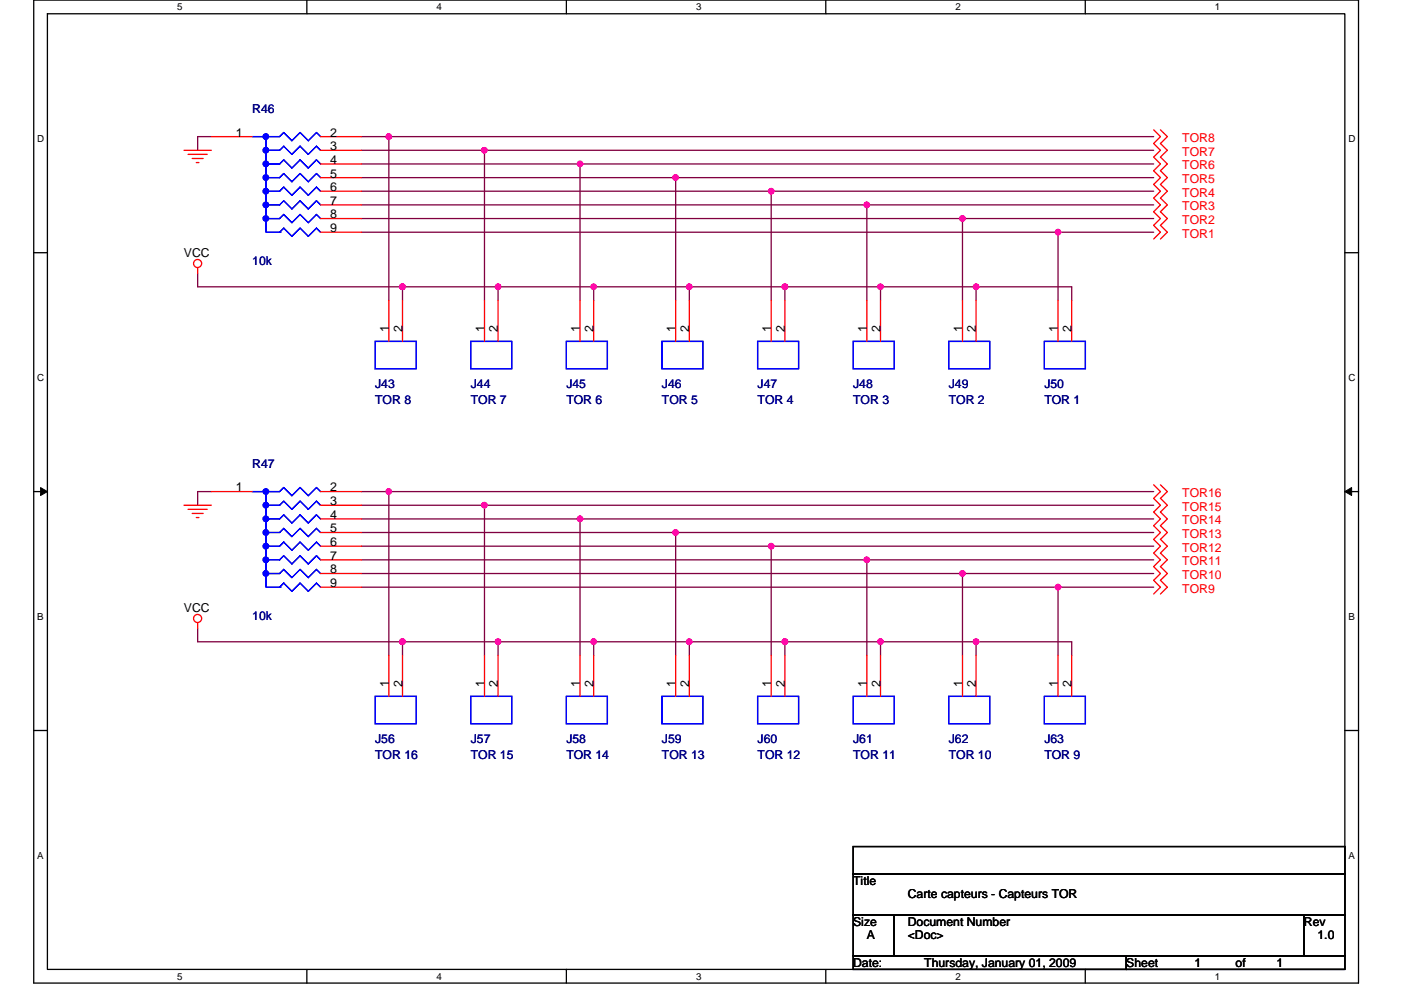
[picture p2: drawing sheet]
<svg xmlns="http://www.w3.org/2000/svg" width="297mm" height="210mm" viewBox="0 0 297 210" stroke-linecap="round" stroke-linejoin="round" font-family="sans-serif">
<path d="M7.2 0h280.8v208.5h-280.8zM10.1 2.9h275v202.7h-275z" fill="none" stroke="#000" stroke-width=".28"/>
<g fill="#fff">
<path d="M37.5 .3h1.2v2.3h-1.2z"/>
<path d="M37.5 205.9h1.2v2.3h-1.2z"/>
</g>
<path d="M65.1 0v2.9M65.1 205.6v2.9" fill="none" stroke="#000" stroke-width=".28"/>
<g fill="#fff">
<path d="M92.6 .3h1.1v2.3h-1.1z"/>
<path d="M92.6 205.9h1.1v2.3h-1.1z"/>
</g>
<path d="M120.1 0v2.9M120.1 205.6v2.9" fill="none" stroke="#000" stroke-width=".28"/>
<g fill="#fff">
<path d="M147.6 .3h1.1v2.3h-1.1z"/>
<path d="M147.6 205.9h1.1v2.3h-1.1z"/>
</g>
<path d="M175.1 0v2.9M175.1 205.6v2.9" fill="none" stroke="#000" stroke-width=".28"/>
<g fill="#fff">
<path d="M202.6 .3h1.1v2.3h-1.1z"/>
<path d="M202.6 205.9h1.1v2.3h-1.1z"/>
</g>
<path d="M230.1 0v2.9M230.1 205.6v2.9" fill="none" stroke="#000" stroke-width=".28"/>
<g fill="#fff">
<path d="M257.6 .3h1.2v2.3h-1.2z"/>
<path d="M257.6 205.9h1.2v2.3h-1.2z"/>
<path d="M7.9 28.3h1.5v2.3h-1.5z"/>
<path d="M285.9 28.3h1.5v2.3h-1.5z"/>
<path d="M7.9 78.9h1.5v2.3h-1.5z"/>
<path d="M285.9 78.9h1.5v2.3h-1.5z"/>
</g>
<path d="M7.2 53.6h2.9M285.1 53.6h2.9" fill="none" stroke="#000" stroke-width=".28"/>
<g fill="#fff">
<path d="M7.9 129.6h1.4v2.3h-1.4z"/>
<path d="M285.9 129.6h1.3v2.3h-1.3z"/>
</g>
<path d="M7.2 104.3h2.9M285.1 104.3h2.9" fill="none" stroke="#000" stroke-width=".28"/>
<path d="M8.6 103.4l1.5 .9-1.5 .8zM285.1 104.3l1.5-.9v1.7z" fill="#000" stroke="#000" stroke-width=".21"/>
<g fill="#fff">
<path d="M7.9 180.3h1.4v2.3h-1.4z"/>
<path d="M285.9 180.3h1.4v2.3h-1.4z"/>
</g>
<path d="M7.2 154.9h2.9M285.1 154.9h2.9M180.9 179.6h104.2v5.7h-104.2zM180.9 185.3h104.2v8.7h-104.2zM180.9 194h8.7v8.7h-8.7zM189.6 194h86.9v8.7h-86.9zM276.5 194h8.6v8.7h-8.6zM180.9 202.7h57.9v2.9h-57.9zM238.8 202.7h46.3v2.9h-46.3z" fill="none" stroke="#000" stroke-width=".28"/>
<g fill="none" stroke="#800040" stroke-width=".28">
<path d="M44.8 29h-2.9v2.9M76.6 31.9h26.1v31.8M76.6 29h5.8v34.7M76.6 34.8h46.4v28.9M76.6 37.7h66.7v26M82.4 29h162.2M102.7 31.9h141.9M123 34.8h121.6M143.3 37.7h101.3M41.9 57.9v2.9h43.4M76.6 46.4h127.5v17.3M76.6 49.3h147.7v14.4"/>
<path d="M76.6 43.5h107.2v20.2M76.6 40.6h86.9v23.1M163.5 40.6h81.1M183.8 43.5h60.8M204.1 46.4h40.5M224.3 49.3h20.3M85.3 60.8h20.3M85.3 60.8v2.9M105.6 60.8v2.9M105.6 60.8h20.3M125.9 60.8h20.3M125.9 60.8v2.9"/>
<path d="M146.2 60.8v2.9M146.2 60.8h20.2M166.4 60.8h20.3M166.4 60.8v2.9M186.7 60.8h20.2M186.7 60.8v2.9M206.9 60.8h20.3v2.9M206.9 60.8v2.9M44.8 104.3h-2.9v2.9M76.6 110.1h46.4v28.9M76.6 112.9h66.7v26.1M76.6 118.7h107.2v20.3"/>
<path d="M76.6 104.3h5.8v34.7M76.6 107.2h26.1v31.8M76.6 115.8h86.9v23.2M82.4 104.3h162.2M102.7 107.2h141.9M123 110.1h121.6M143.3 112.9h101.3M163.5 115.8h81.1M183.8 118.7h60.8M41.9 133.2v2.9h43.4M76.6 121.6h127.5v17.4M76.6 124.5h147.7v14.5"/>
<path d="M85.3 136.1h20.3M85.3 136.1v2.9M105.6 136.1v2.9M105.6 136.1h20.3M125.9 136.1h20.3M125.9 136.1v2.9M146.2 136.1v2.9M146.2 136.1h20.2M166.4 136.1h20.3M166.4 136.1v2.9M186.7 136.1h20.2M186.7 136.1v2.9"/>
<path d="M204.1 121.6h40.5M206.9 136.1h20.3v2.9M206.9 136.1v2.9M224.3 124.5h20.3"/>
</g>
<g fill="#f0f" stroke="#f0f" stroke-width=".28">
<circle cx="183.8" cy="43.5" r=".57"/>
<circle cx="82.4" cy="29" r=".57"/>
<circle cx="85.3" cy="60.8" r=".57"/>
<circle cx="105.6" cy="60.8" r=".57"/>
<circle cx="125.9" cy="60.8" r=".57"/>
<circle cx="166.4" cy="60.8" r=".57"/>
<circle cx="146.1" cy="60.8" r=".57"/>
<circle cx="206.9" cy="60.8" r=".57"/>
<circle cx="102.7" cy="31.9" r=".57"/>
<circle cx="123" cy="34.8" r=".57"/>
<circle cx="143.2" cy="37.7" r=".57"/>
<circle cx="163.5" cy="40.6" r=".57"/>
<circle cx="224.3" cy="49.2" r=".57"/>
<circle cx="186.7" cy="60.8" r=".57"/>
<circle cx="204" cy="46.3" r=".57"/>
<circle cx="85.3" cy="136.1" r=".57"/>
<circle cx="183.8" cy="118.7" r=".57"/>
<circle cx="105.6" cy="136.1" r=".57"/>
<circle cx="125.9" cy="136.1" r=".57"/>
<circle cx="166.4" cy="136.1" r=".57"/>
<circle cx="146.1" cy="136.1" r=".57"/>
<circle cx="206.9" cy="136.1" r=".57"/>
<circle cx="102.7" cy="107.1" r=".57"/>
<circle cx="143.2" cy="112.9" r=".57"/>
<circle cx="163.5" cy="115.8" r=".57"/>
<circle cx="224.3" cy="124.5" r=".57"/>
<circle cx="186.7" cy="136.1" r=".57"/>
<circle cx="204" cy="121.6" r=".57"/>
<circle cx="123" cy="110" r=".57"/>
<circle cx="82.4" cy="104.3" r=".57"/>
</g>
<g fill="none" stroke="#f00" stroke-width=".28">
<path d="M39 31.9h5.8M39.9 32.7h4M40.7 33.6h2.4M41.6 34.5h.6M44.8 29h8.7M68 29h8.6M68 31.9h8.6M68 34.8h8.6M68 37.7h8.6M244.6 27.5l1.4 1.5-1.4 1.4 1.4 1.5-1.4 1.4 1.4 1.5-1.4 1.4 1.4 1.5-1.4 1.4 1.4 1.5-1.4 1.4 1.4 1.5-1.4 1.4 1.4 1.5-1.4 1.4 1.4 1.5-1.4 1.4M246 27.5l1.5 1.5-1.5 1.4 1.5 1.5-1.5 1.4 1.5 1.5-1.5 1.4 1.5 1.5-1.5 1.4 1.5 1.5-1.5 1.4 1.5 1.5-1.5 1.4 1.5 1.5-1.5 1.4 1.5 1.5-1.5 1.4M41.9 56.8v1.1"/>
<path d="M68 40.6h8.6M68 43.5h8.6M68 46.4h8.6M68 49.3h8.6M82.4 63.7v8.7M85.3 63.7v8.7M102.7 63.7v8.7M105.6 63.7v8.7M123 63.7v8.7M125.9 63.7v8.7M143.3 63.7v8.7M146.2 63.7v8.7"/>
<path d="M163.5 63.7v8.7M166.4 63.7v8.7M183.8 63.7v8.7M186.7 63.7v8.7M204.1 63.7v8.7M206.9 63.7v8.7M224.3 63.7v8.7M227.2 63.7v8.7M39 107.2h5.8M39.9 108h4M40.7 108.9h2.4M41.6 109.8h.6"/>
<path d="M44.8 104.3h8.7M68 104.3h8.6M68 107.2h8.6M68 110.1h8.6M68 112.9h8.6M68 115.8h8.6M68 118.7h8.6M244.6 102.8l1.4 1.5-1.4 1.4 1.4 1.5-1.4 1.4 1.4 1.5-1.4 1.4 1.4 1.4-1.4 1.5 1.4 1.4-1.4 1.5 1.4 1.4-1.4 1.5 1.4 1.4-1.4 1.5 1.4 1.4-1.4 1.5M246 102.8l1.5 1.5-1.5 1.4 1.5 1.5-1.5 1.4 1.5 1.5-1.5 1.4 1.5 1.4-1.5 1.5 1.5 1.4-1.5 1.5 1.5 1.4-1.5 1.5 1.5 1.4-1.5 1.5 1.5 1.4-1.5 1.5M41.9 132.1v1.1M68 121.6h8.6M68 124.5h8.6"/>
<path d="M82.4 139v8.7M85.3 139v8.7M102.7 139v8.7M105.6 139v8.7M123 139v8.7M125.9 139v8.7M143.3 139v8.7M146.2 139v8.7M163.5 139v8.7M166.4 139v8.7M183.8 139v8.7M186.7 139v8.7"/>
<path d="M204.1 139v8.7M206.9 139v8.7M224.3 139v8.7M227.2 139v8.7"/>
<circle cx="41.9" cy="55.9" r=".86"/>
<circle cx="41.9" cy="131.2" r=".86"/>
</g>
<g fill="none" stroke="#00f" stroke-width=".28">
<path d="M53.5 29h5.8l.9-.9 1.7 1.7 1.7-1.7 1.8 1.7 1.7-1.7 .9 .9M56.4 37.7h2.9l.9-.9 1.7 1.7 1.7-1.7 1.8 1.7 1.7-1.7 .9 .9M56.4 31.9h2.9l.9-.9 1.7 1.7 1.7-1.7 1.8 1.7 1.7-1.7 .9 .9M56.4 34.8h2.9l.9-.9 1.7 1.7 1.7-1.7 1.8 1.7 1.7-1.7 .9 .9M56.4 29v20.3h3.2M56.4 40.6h2.9l.9-.9 1.7 1.7 1.7-1.7 1.8 1.7 1.7-1.7 .9 .9M56.4 43.5h2.9l.9-.9 1.7 1.7 1.7-1.7 1.8 1.7 1.7-1.7 .9 .9M68 46.4l-.9-.9-1.7 1.7-1.8-1.7-1.7 1.7-1.7-1.7-.9 .9h-2.9M68 49.3l-.9-.9-1.7 1.7-1.8-1.7-1.7 1.7-1.7-1.7-.9 .9M79.5 72.4h8.7v5.8h-8.7zM99.8 72.4h8.7v5.8h-8.7zM120.1 72.4h8.7v5.8h-8.7z"/>
<path d="M140.4 72.4h8.6v5.8h-8.6zM160.6 72.4h8.7v5.8h-8.7zM180.9 72.4h8.7v5.8h-8.7zM201.2 72.4h8.6v5.8h-8.6zM221.4 72.4h8.7v5.8h-8.7zM53.5 104.3h5.8l.9-.9 1.7 1.7 1.7-1.7 1.8 1.7 1.7-1.7 .9 .9M56.4 112.9h2.9l.9-.8 1.7 1.7 1.7-1.7 1.8 1.7 1.7-1.7 .9 .8M56.4 115.8h2.9l.9-.8 1.7 1.7 1.7-1.7 1.8 1.7 1.7-1.7 .9 .8M56.4 118.7h2.9l.9-.8 1.7 1.7 1.7-1.7 1.8 1.7 1.7-1.7 .9 .8M56.4 107.2h2.9l.9-.9 1.7 1.7 1.7-1.7 1.8 1.7 1.7-1.7 .9 .9M56.4 110.1h2.9l.9-.9 1.7 1.7 1.7-1.7 1.8 1.7 1.7-1.7 .9 .9M56.4 104.3v20.2h3.2"/>
<path d="M56.4 121.6h2.9l.9-.8 1.7 1.7 1.7-1.7 1.8 1.7 1.7-1.7 .9 .8M59.3 124.5l.9-.8 1.7 1.7 1.7-1.7 1.8 1.7 1.7-1.7 .9 .8M79.5 147.7h8.7v5.8h-8.7zM99.8 147.7h8.7v5.8h-8.7zM120.1 147.7h8.7v5.8h-8.7zM140.4 147.7h8.6v5.8h-8.6zM160.6 147.7h8.7v5.8h-8.7zM180.9 147.7h8.7v5.8h-8.7zM201.2 147.7h8.6v5.8h-8.6zM221.4 147.7h8.7v5.8h-8.7z"/>
</g>
<g fill="#00f" stroke="#00f" stroke-width=".28">
<circle cx="56.4" cy="104.3" r=".57"/>
<circle cx="56.4" cy="107.1" r=".57"/>
<circle cx="56.4" cy="110" r=".57"/>
<circle cx="56.4" cy="112.9" r=".57"/>
<circle cx="56.4" cy="118.7" r=".57"/>
<circle cx="56.4" cy="115.8" r=".57"/>
<circle cx="56.4" cy="121.6" r=".57"/>
<circle cx="56.4" cy="29" r=".57"/>
<circle cx="56.4" cy="31.9" r=".57"/>
<circle cx="56.4" cy="34.8" r=".57"/>
<circle cx="56.4" cy="37.7" r=".57"/>
<circle cx="56.4" cy="43.5" r=".57"/>
<circle cx="56.4" cy="40.6" r=".57"/>
<circle cx="56.4" cy="46.3" r=".57"/>
</g>
<g font-size="2.6">
<text x="50" y="29">1</text>
<text x="70" y="29">2</text>
<text x="70" y="31.9">3</text>
<text x="70" y="34.8">4</text>
<text x="70" y="37.7">5</text>
<text x="70" y="40.5">6</text>
<text x="70" y="43.4">7</text>
<text x="70" y="46.3">8</text>
<text x="70" y="49.2">9</text>
<text x="39" y="54.5">VCC</text>
<text x="82.4" y="70.4" transform="rotate(-90 82.4 70.4)">1</text>
<text x="85.3" y="70.4" transform="rotate(-90 85.3 70.4)">2</text>
<text x="102.7" y="70.4" transform="rotate(-90 102.7 70.4)">1</text>
<text x="105.6" y="70.4" transform="rotate(-90 105.6 70.4)">2</text>
<text x="123" y="70.4" transform="rotate(-90 123 70.4)">1</text>
<text x="125.9" y="70.4" transform="rotate(-90 125.9 70.4)">2</text>
<text x="143.2" y="70.4" transform="rotate(-90 143.2 70.4)">1</text>
<text x="146.1" y="70.4" transform="rotate(-90 146.1 70.4)">2</text>
<text x="163.5" y="70.4" transform="rotate(-90 163.5 70.4)">1</text>
<text x="166.4" y="70.4" transform="rotate(-90 166.4 70.4)">2</text>
<text x="183.8" y="70.4" transform="rotate(-90 183.8 70.4)">1</text>
<text x="186.7" y="70.4" transform="rotate(-90 186.7 70.4)">2</text>
<text x="204" y="70.4" transform="rotate(-90 204 70.4)">1</text>
<text x="206.9" y="70.4" transform="rotate(-90 206.9 70.4)">2</text>
<text x="224.3" y="70.4" transform="rotate(-90 224.3 70.4)">1</text>
<text x="227.2" y="70.4" transform="rotate(-90 227.2 70.4)">2</text>
<text x="50" y="104.2">1</text>
<text x="70" y="104.2">2</text>
<text x="70" y="107.1">3</text>
<text x="70" y="110">4</text>
<text x="70" y="112.9">5</text>
<text x="70" y="115.8">6</text>
<text x="70" y="118.7">7</text>
<text x="70" y="121.6">8</text>
<text x="70" y="124.5">9</text>
<text x="39" y="129.8">VCC</text>
<text x="82.4" y="145.7" transform="rotate(-90 82.4 145.7)">1</text>
<text x="85.3" y="145.7" transform="rotate(-90 85.3 145.7)">2</text>
<text x="102.7" y="145.7" transform="rotate(-90 102.7 145.7)">1</text>
<text x="105.6" y="145.7" transform="rotate(-90 105.6 145.7)">2</text>
<text x="123" y="145.7" transform="rotate(-90 123 145.7)">1</text>
<text x="125.9" y="145.7" transform="rotate(-90 125.9 145.7)">2</text>
<text x="143.2" y="145.7" transform="rotate(-90 143.2 145.7)">1</text>
<text x="146.1" y="145.7" transform="rotate(-90 146.1 145.7)">2</text>
<text x="163.5" y="145.7" transform="rotate(-90 163.5 145.7)">1</text>
<text x="166.4" y="145.7" transform="rotate(-90 166.4 145.7)">2</text>
<text x="183.8" y="145.7" transform="rotate(-90 183.8 145.7)">1</text>
<text x="186.7" y="145.7" transform="rotate(-90 186.7 145.7)">2</text>
<text x="204" y="145.7" transform="rotate(-90 204 145.7)">1</text>
<text x="206.9" y="145.7" transform="rotate(-90 206.9 145.7)">2</text>
<text x="224.3" y="145.7" transform="rotate(-90 224.3 145.7)">1</text>
<text x="227.2" y="145.7" transform="rotate(-90 227.2 145.7)">2</text>
<text x="180.9" y="187.7">Title</text>
<text x="192.5" y="190.6">Carte capteurs - Capteurs TOR</text>
<text x="180.9" y="196.4">Size</text>
<text x="192.5" y="196.4">Document Number</text>
<text x="276.5" y="196.4">Rev</text>
<text x="183.8" y="199.3">A</text>
<text x="192.5" y="199.3">&lt;Doc&gt;</text>
<text x="279.3" y="199.3">1.0</text>
<text x="180.9" y="205">Date:</text>
<text x="196" y="205">Thursday, January 01, 2009</text>
<text x="238.8" y="205">Sheet</text>
<text x="253.3" y="205">1</text>
<text x="262" y="205">of</text>
<text x="270.7" y="205">1</text>
</g>
<g font-size="2.6" fill="#000080">
<text x="53.5" y="24.1">R46</text>
<text x="53.5" y="56.2">10k</text>
<text x="79.5" y="82.3">J43</text>
<text x="99.8" y="82.3">J44</text>
<text x="120.1" y="82.3">J45</text>
<text x="140.4" y="82.3">J46</text>
<text x="160.6" y="82.3">J47</text>
<text x="180.9" y="82.3">J48</text>
<text x="201.2" y="82.3">J49</text>
<text x="221.4" y="82.3">J50</text>
<text x="79.5" y="85.7">TOR 8</text>
<text x="99.8" y="85.7">TOR 7</text>
<text x="120.1" y="85.7">TOR 6</text>
<text x="140.4" y="85.7">TOR 5</text>
<text x="160.6" y="85.7">TOR 4</text>
<text x="180.9" y="85.7">TOR 3</text>
<text x="201.2" y="85.7">TOR 2</text>
<text x="221.4" y="85.7">TOR 1</text>
<text x="53.5" y="99.4">R47</text>
<text x="53.5" y="131.5">10k</text>
<text x="79.5" y="157.6">J56</text>
<text x="79.5" y="161">TOR 16</text>
<text x="99.8" y="157.6">J57</text>
<text x="99.8" y="161">TOR 15</text>
<text x="120.1" y="157.6">J58</text>
<text x="120.1" y="161">TOR 14</text>
<text x="140.4" y="157.6">J59</text>
<text x="140.4" y="161">TOR 13</text>
<text x="160.6" y="157.6">J60</text>
<text x="160.6" y="161">TOR 12</text>
<text x="180.9" y="157.6">J61</text>
<text x="180.9" y="161">TOR 11</text>
<text x="201.2" y="157.6">J62</text>
<text x="201.2" y="161">TOR 10</text>
<text x="221.4" y="157.6">J63</text>
<text x="221.4" y="161">TOR 9</text>
</g>
<g font-size="2.6" fill="#f00">
<text x="250.7" y="30.1">TOR8</text>
<text x="250.7" y="33">TOR7</text>
<text x="250.7" y="35.9">TOR6</text>
<text x="250.7" y="38.8">TOR5</text>
<text x="250.7" y="41.7">TOR4</text>
<text x="250.7" y="44.6">TOR3</text>
<text x="250.7" y="47.5">TOR2</text>
<text x="250.7" y="50.4">TOR1</text>
<text x="250.7" y="105.4">TOR16</text>
<text x="250.7" y="108.3">TOR15</text>
<text x="250.7" y="111.2">TOR14</text>
<text x="250.7" y="114.1">TOR13</text>
<text x="250.7" y="117">TOR12</text>
<text x="250.7" y="119.9">TOR11</text>
<text x="250.7" y="122.8">TOR10</text>
<text x="250.7" y="125.7">TOR9</text>
</g>
<g font-size="2.1">
<text x="37.5" y="2.2">5</text>
<text x="92.6" y="2.2">4</text>
<text x="147.6" y="2.2">3</text>
<text x="202.6" y="2.2">2</text>
<text x="257.6" y="2.2">1</text>
<text x="7.9" y="30.1">D</text>
<text x="285.9" y="30.1">D</text>
<text x="7.9" y="80.8">C</text>
<text x="285.9" y="80.8">C</text>
<text x="7.9" y="131.4">B</text>
<text x="285.9" y="131.4">B</text>
<text x="7.9" y="182.1">A</text>
<text x="285.9" y="182.1">A</text>
<text x="37.5" y="207.8">5</text>
<text x="92.6" y="207.8">4</text>
<text x="147.6" y="207.8">3</text>
<text x="202.6" y="207.8">2</text>
<text x="257.6" y="207.8">1</text>
</g>
</svg>
